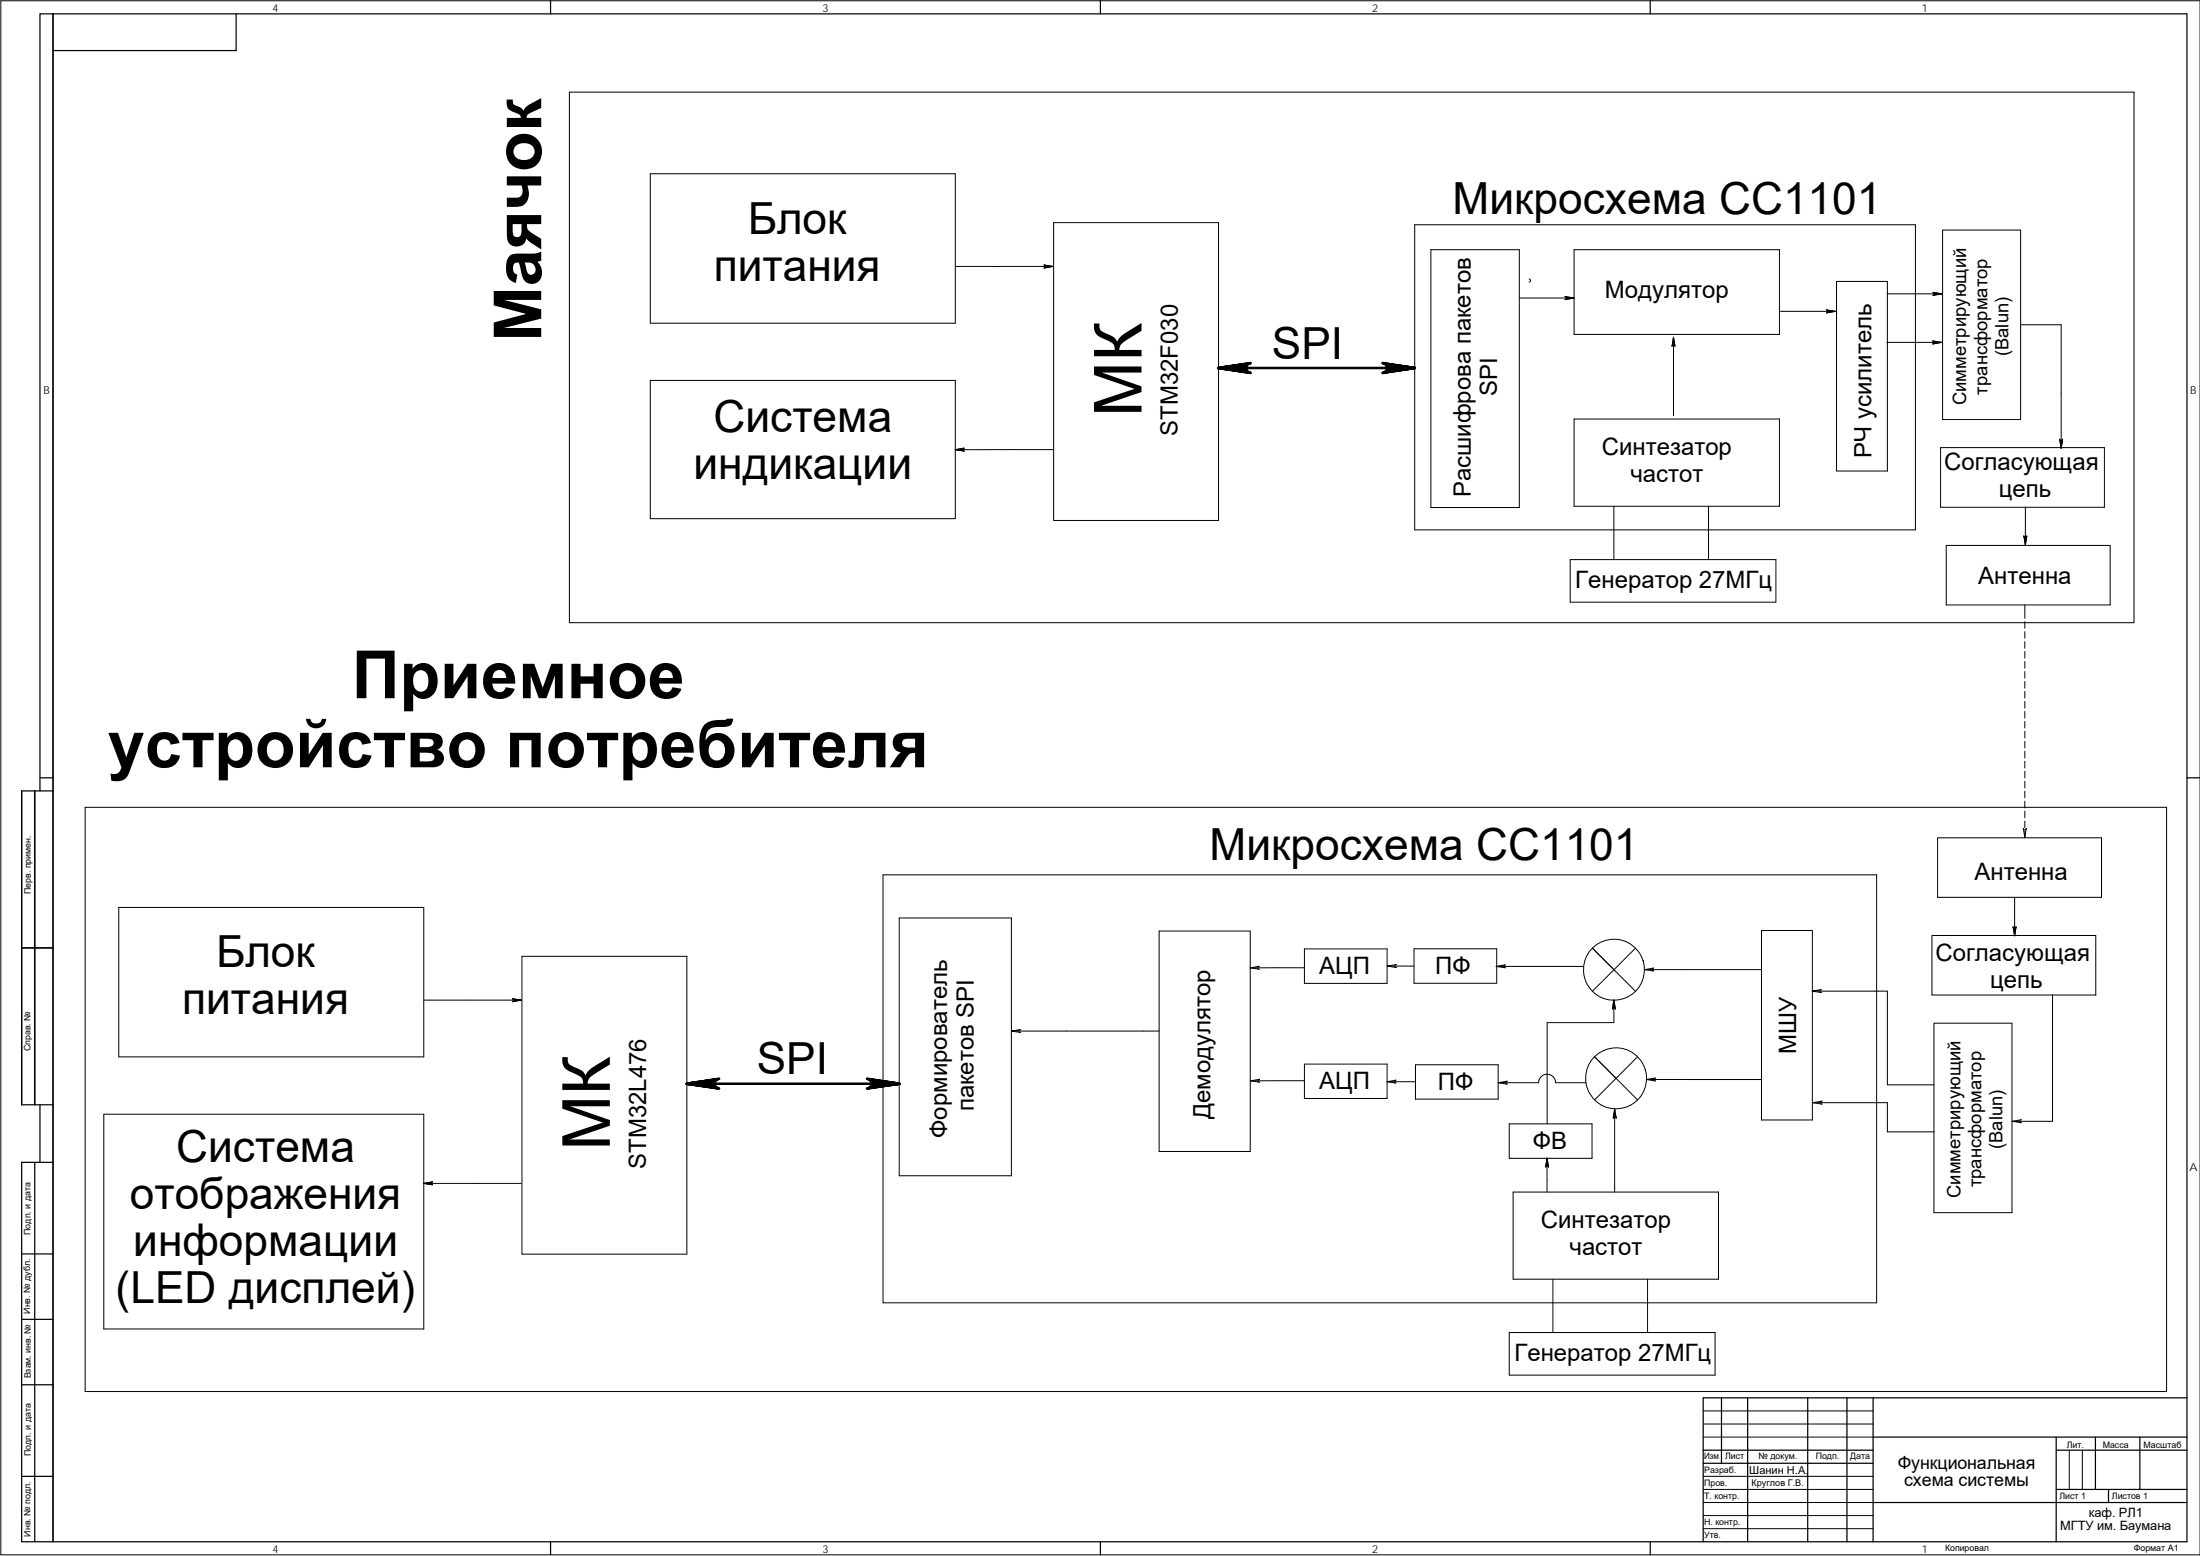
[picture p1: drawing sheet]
<svg xmlns="http://www.w3.org/2000/svg" width="420mm" height="297mm" viewBox="0 0 420 297" stroke-linecap="round" stroke-linejoin="round" font-family="sans-serif">
<g fill="none" stroke="#000" stroke-width=".19">
<path d="M.2 .1h420v296.7h-420zM108.7 17.6h298.9v101.3h-298.9zM124.2 33.2h58.2v28.5h-58.2zM182.4 50.9h18.7l-1.7 .3 .2-.2v-.2l-.2-.2 1.7 .3M201.2 42.5h31.5v56.9h-31.5zM270.2 42.9h95.6v58.3h-95.6zM273.3 47.7h16.9v49.2h-16.9zM290.2 56.9h10.4l-1.7 .3a.29 .29 0 0 0 .3-.3 .29 .29 0 0 0-.3-.3l1.7 .3M292 53.3l.3 .1v.2l-.3 .2M300.6 47.7h39.2v16.1h-39.2zM340.1 59.4h10.4l-1.7 .3 .3-.2-.1-.2-.2-.1 1.7 .2M350.7 53.7h9.8v36.2h-9.8z"/>
<path d="M360.4 56.1h10.5M369.2 55.8l1.7 .3-1.7 .3 .2-.2v-.2zM371 43.9h14.9v36.2h-14.9zM124.2 72.6h58.2v26.4h-58.2zM300.6 80h39.2v16.6h-39.2zM319.6 64.4l-.3 1.7a.28 .28 0 0 1 .3-.3 .28 .28 0 0 1 .3 .3l-.3-1.7v15M360.4 65.4h10.4l-1.7 .3 .2-.2 .1-.2-.3-.2 1.7 .3M385.9 62h7.7v23.6l-.2-1.8a.28 .28 0 0 0 .2 .3 .28 .28 0 0 0 .3-.3l-.3 1.8M182.4 85.9l1.8-.3a.28 .28 0 0 0-.3 .2 .28 .28 0 0 0 .3 .3zM201.1 85.8l-18.7 .1M308.2 96.6v10.2M326.3 96.6v10.2"/>
<path d="M370.6 85.4h31.3v11.4h-31.3zM386.8 96.8v7.2l-.3-1.7 .2 .3h.2l.2-.3-.3 1.7M299.9 106.8h39.3v8.2h-39.3zM371.7 104.1h31.3v11.4h-31.3zM386.7 115.5v2.5M386.7 118.7v1.2M386.7 120.6v1.2M386.7 122.5v1.2M386.7 124.4v1.2M386.7 126.3v1.3M386.7 128.2v1.3M386.7 130.1v1.3"/>
<path d="M386.7 132v1.3M386.7 133.9v1.3M386.7 135.8v1.3M386.7 137.7v1.3M386.7 139.6v1.3M16.3 154.1h397.5v111.5h-397.5zM370 159.9h31.4v11.4h-31.4zM386.4 158.1a.29 .29 0 0 0 .3 .3 .29 .29 0 0 0 .3-.3l-.3 1.8zM386.7 141.5v1.3M386.7 143.4v1.3M386.7 145.3v1.3M386.7 147.2v1.3"/>
<path d="M386.7 149.1v1.3M386.7 151v1.3M386.7 153v1.2M386.7 154.9v1.2M386.7 156.8v1.2M386.7 158.7v1.2M22.7 173.2h58.2v28.6h-58.2zM168.6 167h189.8v81.7h-189.8zM171.7 175.2h21.5v49.3h-21.5zM221.4 177.7h17.4v42.1h-17.4zM336.4 177.6h9.7v36.2h-9.7zM369 178.6h31.3v11.3h-31.3z"/>
<path d="M384.8 171.4v7.2l-.3-1.7 .1 .3h.2l.2-.3-.2 1.7M80.9 190.9h18.7l-1.8 .3a.28 .28 0 0 0 .3-.3 .28 .28 0 0 0-.3-.2l1.8 .2M99.7 182.6h31.5v56.8h-31.5zM193.2 196.8l1.7 .3a.29 .29 0 0 1-.3-.3 .29 .29 0 0 1 .3-.3l-1.7 .3h28.2M238.7 184.8l1.8-.3a.28 .28 0 0 0-.3 .2 .28 .28 0 0 0 .3 .3zM249.1 184.7l-10.4 .1M249.1 181.1h15.8v6.6h-15.8zM265 184.4l1.7-.3-.3 .2v.2l.3 .2zM265 184.4h5.1M270.1 181.1h15.7v6.6h-15.7zM302.4 184.5h-16.7l1.8-.3-.3 .2v.2l.3 .1-1.8-.2M304.1 189.2l4.1-4.1-4.1-4.1 8.2 8.2"/>
<path d="M308.2 190.9l.3 1.7-.2-.2h-.2l-.2 .2zM308.2 190.9v4.3h-12.7v19.3M312.3 181l-4.1 4.1M314.1 185.1l1.7-.3-.2 .2v.2l.2 .2zM314.1 185.1h22.3M346.1 189.2l1.7 .3a.29 .29 0 0 1-.3-.3 .29 .29 0 0 1 .3-.3l-1.7 .3h14.4v17.9h8.8M369.3 195.3h14.9v36.2h-14.9zM392 189.9v24.2h-7.7M19.8 212.7h61.1v41h-61.1zM238.8 206.3l1.7-.3-.2 .2v.2l.2 .2zM249.1 206.3h-10.3M249.1 203.1h15.8v6.6h-15.8z"/>
<path d="M264.9 206.5l1.7-.3-.3 .2v.2l.3 .2zM264.9 206.5h5.4M270.3 203.3h15.8v6.5h-15.8zM286.1 206.7l1.8 .3a.29 .29 0 0 1-.3-.3 .29 .29 0 0 1 .3-.3l-1.8 .3h7.7a1.62 1.62 0 0 1 1.7-1.6 1.62 1.62 0 0 1 1.6 1.6h5.8M288.2 214.5h15.8v6.6h-15.8zM308.4 211.8l.3 1.7-.2-.3h-.2l-.2 .3zM308.4 211.8v15.8M308.6 205.8l-4.1-4.1 4.1 4.1-4.1 4.2M308.6 205.8l4.1 4.2M312.7 201.7l-4.1 4.1M322.1 206.1h-7.7l1.8-.3a.28 .28 0 0 0-.3 .3 .28 .28 0 0 0 .3 .3l-1.8-.3M336.4 206.1h-14.3h14.3"/>
<path d="M346.2 210.5l1.8-.3a.29 .29 0 0 0-.3 .3 .29 .29 0 0 0 .3 .3zM346.2 210.5h14.3v5.6h8.8M384.3 214.1l1.7-.3-.3 .1v.2l.3 .2zM80.9 225.9l1.7-.3a.28 .28 0 0 0-.3 .3 .28 .28 0 0 0 .3 .3zM80.9 225.9h18.6M289 227.6h39.2v16.6h-39.2zM295.5 221.1v6.5M295.5 221.1l.3 1.7-.2-.3h-.2l-.2 .3zM288.2 254.4h39.3v8.1h-39.3zM296.6 244.2v10.2M314.7 244.2v10.2M325.3 274.3h32.4"/>
<path d="M325.3 271.8h32.4M325.3 269.3h32.4M395.2 276.8v7.5M397.7 276.8v7.5M325.3 286.8h32.4M325.3 291.8h32.4M325.3 289.3h32.4M325.3 284.3h32.4M325.3 281.8h32.4"/>
<circle cx="308.2" cy="185.1" r="5.8"/>
<circle cx="308.6" cy="205.9" r="5.8"/>
</g>
<g fill="none" stroke="#000" stroke-width=".23">
<path d="M10.1 2.6h-2.5v148.4M10.1 2.6h407.6v291.7h-413.6v-72.4h6M10.1 2.6v291.7M45.1 2.6v7.1h-35M105.1 .1v2.5M210.2 .1v2.5M315.2 .1v2.5M6.6 151v59.9M7.6 148.5h2.5M10.1 151h-6v59.9h6M417.7 148.5h2.5M4.1 181h6"/>
<path d="M7.6 210.9v11M4.1 239.4h6M6.6 221.9v72.4M4.1 251.9h6M4.1 264.4h6M325.3 279.3h32.4M325.3 276.8h32.4M328.8 266.8v12.5M333.8 266.8v27.5M345.2 266.8v27.5M352.7 266.8v27.5M357.7 274.3h60"/>
<path d="M357.7 266.8v27.5M392.7 276.8h25M392.7 274.3v20M400.2 274.3v10M408.7 274.3v10M417.7 266.8h-92.4v27.5M4.1 281.8h6M105.1 294.3v2.5M210.2 294.3v2.5M315.2 294.3v2.5M357.7 286.8h60M392.7 284.3h25"/>
<path d="M402.7 284.3v2.5"/>
</g>
<g fill="#000" stroke="#000" stroke-width=".19">
<path d="M199.5 50.6l1.6 .3-1.6 .2 .2-.2z" fill-rule="evenodd"/>
<path d="M299 56.6l1.6 .3-1.6 .3 .2-.3z" fill-rule="evenodd"/>
<path d="M348.9 59.2l1.6 .2-1.6 .3 .2-.2z" fill-rule="evenodd"/>
<path d="M369.2 55.8l1.7 .3-1.7 .3 .2-.2z" fill-rule="evenodd"/>
<path d="M319.6 64.4l.3 1.6-.2-.2-.3 .2z" fill-rule="evenodd"/>
<path d="M369.2 65.1l1.6 .3-1.6 .2 .2-.2z" fill-rule="evenodd"/>
<path d="M182.4 85.9l1.7-.3-.2 .3 .2 .2z" fill-rule="evenodd"/>
<path d="M393.4 83.9l.2 .2 .3-.2-.3 1.7z" fill-rule="evenodd"/>
<path d="M386.5 102.4l.2 .2 .4-.2-.3 1.6z" fill-rule="evenodd"/>
<path d="M384.5 177l.2 .2 .3-.2-.2 1.6z" fill-rule="evenodd"/>
<path d="M97.9 190.7l1.7 .2-1.7 .3 .2-.2z" fill-rule="evenodd"/>
<path d="M308.2 190.9l.3 1.7-.2-.2-.3 .2z" fill-rule="evenodd"/>
<path d="M308.4 211.8l.2 1.6-.2-.2-.3 .2z" fill-rule="evenodd"/>
<path d="M80.9 225.9l1.6-.3-.2 .2 .2 .4z" fill-rule="evenodd"/>
<path d="M295.5 221.1l.2 1.6-.2-.2-.3 .2z" fill-rule="evenodd"/>
</g>
<path d="M232.7 70.3h37.5M131.2 206.9h40.5" fill="none" stroke="#000" stroke-width=".49"/>
<g fill="#000" stroke="#000" stroke-width=".49">
<path d="M232.7 70.3l6.2-1z" fill-rule="evenodd"/>
<path d="M232.7 70.3l5.9-.9-.3 .2z" fill-rule="evenodd"/>
<path d="M232.7 70.3l5.6-.7-.2 .2z" fill-rule="evenodd"/>
<path d="M232.7 70.3l5.4-.5-.1 .3z" fill-rule="evenodd"/>
<path d="M232.7 70.3l5.3-.2v.3z" fill-rule="evenodd"/>
<path d="M232.7 70.3l5.3 .1 .1 .3z" fill-rule="evenodd"/>
<path d="M232.7 70.3l5.4 .4 .2 .2z" fill-rule="evenodd"/>
<path d="M232.7 70.3l5.6 .6 .3 .2z" fill-rule="evenodd"/>
<path d="M232.7 70.3l6.2 .9z" fill-rule="evenodd"/>
<path d="M264 71.2l6.2-.9z" fill-rule="evenodd"/>
<path d="M264.3 71.1l.3-.2 5.6-.6z" fill-rule="evenodd"/>
<path d="M264.8 70.7l5.4-.4-5.6 .6z" fill-rule="evenodd"/>
<path d="M264.9 70.4l5.3-.1-5.4 .4z" fill-rule="evenodd"/>
<path d="M264.9 70.1l5.3 .2-5.3 .1z" fill-rule="evenodd"/>
<path d="M264.8 69.8l5.4 .5-5.3-.2z" fill-rule="evenodd"/>
<path d="M264.6 69.6l5.6 .7-5.4-.5z" fill-rule="evenodd"/>
<path d="M264.3 69.4l5.9 .9-5.6-.7z" fill-rule="evenodd"/>
<path d="M264 69.3l6.2 1z" fill-rule="evenodd"/>
<path d="M131.2 206.9l6.1-1z" fill-rule="evenodd"/>
<path d="M131.2 206.9l5.8-.9-.2 .2z" fill-rule="evenodd"/>
<path d="M131.2 206.9l5.6-.7-.2 .2z" fill-rule="evenodd"/>
<path d="M131.2 206.9l5.4-.5-.1 .3z" fill-rule="evenodd"/>
<path d="M131.2 206.9l5.3-.2v.3z" fill-rule="evenodd"/>
<path d="M131.2 206.9l5.3 .1 .1 .3z" fill-rule="evenodd"/>
<path d="M131.2 206.9l5.4 .4 .2 .3z" fill-rule="evenodd"/>
<path d="M131.2 206.9l5.6 .7 .2 .1z" fill-rule="evenodd"/>
<path d="M131.2 206.9l6.1 .9z" fill-rule="evenodd"/>
<path d="M165.6 207.8l6.1-.9z" fill-rule="evenodd"/>
<path d="M165.9 207.7l.3-.1 5.5-.7z" fill-rule="evenodd"/>
<path d="M166.4 207.3l5.3-.4-5.5 .7z" fill-rule="evenodd"/>
<path d="M166.5 207l5.2-.1-5.3 .4z" fill-rule="evenodd"/>
<path d="M166.5 206.7l5.2 .2-5.2 .1z" fill-rule="evenodd"/>
<path d="M166.4 206.4l5.3 .5-5.2-.2z" fill-rule="evenodd"/>
<path d="M166.2 206.2l5.5 .7-5.3-.5z" fill-rule="evenodd"/>
<path d="M165.9 206l5.8 .9-5.5-.7z" fill-rule="evenodd"/>
<path d="M165.6 205.9l6.1 1z" fill-rule="evenodd"/>
</g>
<g font-size="12.7">
<text x="103.4" y="65.2" transform="rotate(-90 103.4 65.2)">Маячок</text>
<text x="218" y="79.6" transform="rotate(-90 218 79.6)">МК</text>
<text x="67.2" y="133.3">Приемное</text>
<text x="20.6" y="146.5">устройство потребителя</text>
<text x="116.5" y="219.6" transform="rotate(-90 116.5 219.6)">МК</text>
</g>
<g font-size="8.4">
<text x="277.4" y="40.9">Микросхема СС1101</text>
<text x="142.8" y="44.6">Блок</text>
<text x="136.3" y="53.6">питания</text>
<text x="242.9" y="68.5">SPI</text>
<text x="136.3" y="82.5">Система</text>
<text x="132.4" y="91.5">индикации</text>
<text x="231" y="164.1">Микросхема СС1101</text>
<text x="41.3" y="184.7">Блок</text>
<text x="34.8" y="193.6">питания</text>
<text x="144.5" y="205.1">SPI</text>
<text x="33.6" y="221.9">Система</text>
<text x="24.8" y="230.8">отображения</text>
<text x="25.5" y="239.8">информации</text>
<text x="22.1" y="248.8">(LED дисплей)</text>
</g>
<g font-size="4.6">
<text x="306.5" y="56.9">Модулятор</text>
<text x="286" y="75.7" transform="rotate(-90 286 75.7)">SPI</text>
<text x="224.9" y="83.2" transform="rotate(-90 224.9 83.2)">STM32F030</text>
<text x="305.9" y="86.9">Синтезатор</text>
<text x="357.4" y="87.4" transform="rotate(-90 357.4 87.4)">РЧ усилитель</text>
<text x="371.3" y="89.7">Согласующая</text>
<text x="280.9" y="94.9" transform="rotate(-90 280.9 94.9)">Расшифрова пакетов</text>
<text x="311.4" y="92">частот</text>
<text x="381.7" y="94.8">цепь</text>
<text x="300.9" y="112.2">Генератор 27МГц</text>
<text x="377.8" y="111.6">Антенна</text>
<text x="377.1" y="168">Антенна</text>
<text x="252" y="185.9">АЦП</text>
<text x="274.1" y="185.9">ПФ</text>
<text x="369.6" y="183.5">Согласующая</text>
<text x="380.1" y="188.6">цепь</text>
<text x="343" y="201.2" transform="rotate(-90 343 201.2)">МШУ</text>
<text x="252" y="207.9">АЦП</text>
<text x="274.6" y="208.1">ПФ</text>
<text x="186" y="212.2" transform="rotate(-90 186 212.2)">пакетов SPI</text>
<text x="231.2" y="213.7" transform="rotate(-90 231.2 213.7)">Демодулятор</text>
<text x="180.9" y="217.2" transform="rotate(-90 180.9 217.2)">Формирователь</text>
<text x="292.7" y="219.4">ФВ</text>
<text x="123.4" y="223.1" transform="rotate(-90 123.4 223.1)">STM32L476</text>
<text x="294.3" y="234.4">Синтезатор</text>
<text x="299.8" y="239.5">частот</text>
<text x="289.2" y="259.8">Генератор 27МГц</text>
</g>
<g font-size="3.5">
<text x="383.6" y="68" transform="rotate(-90 383.6 68)">(Balun)</text>
<text x="375.5" y="77.4" transform="rotate(-90 375.5 77.4)">Симметрирующий</text>
<text x="379.5" y="75.3" transform="rotate(-90 379.5 75.3)">трансформатор</text>
<text x="382.4" y="219.4" transform="rotate(-90 382.4 219.4)">(Balun)</text>
<text x="378.4" y="226.7" transform="rotate(-90 378.4 226.7)">трансформатор</text>
<text x="374.4" y="228.7" transform="rotate(-90 374.4 228.7)">Симметрирующий</text>
</g>
<g font-size="3.4">
<text x="362.4" y="280.4">Функциональная</text>
<text x="363.6" y="283.6">схема системы</text>
</g>
<g font-size="2.5">
<text x="393.5" y="292.1">МГТУ им. Баумана</text>
<text x="399" y="289.7">каф. РЛ1</text>
</g>
<g font-size="2.1">
<text x="52.1" y="2.3">4</text>
<text x="157.1" y="2.3">3</text>
<text x="262.1" y="2.3">2</text>
<text x="367.1" y="2.3">1</text>
<text x="8.3" y="75.2">B</text>
<text x="418.3" y="75.2">B</text>
<text x="418.1" y="223.5">A</text>
<text x="334.1" y="281.4">Шанин Н.А.</text>
<text x="52.1" y="296.4">4</text>
<text x="157.1" y="296.4">3</text>
<text x="262.1" y="296.4">2</text>
<text x="367.1" y="296.4">1</text>
</g>
<text font-size="1.8" x="334.5" y="283.6">Круглов Г.В.</text>
<g font-size="1.7">
<text x="5.9" y="170.7" transform="rotate(-90 5.9 170.7)">Перв. примен.</text>
<text x="5.9" y="200.7" transform="rotate(-90 5.9 200.7)">Справ. №</text>
<text x="5.9" y="235.7" transform="rotate(-90 5.9 235.7)">Подп. и дата</text>
<text x="5.8" y="250.8" transform="rotate(-90 5.8 250.8)">Инв. № дубл.</text>
<text x="5.9" y="263.1" transform="rotate(-90 5.9 263.1)">Взам. инв. №</text>
<text x="5.9" y="277.9" transform="rotate(-90 5.9 277.9)">Подп. и дата</text>
<text x="325.5" y="281.2">Разраб.</text>
<text x="325.5" y="278.6">Изм</text>
<text x="329.5" y="278.6">Лист</text>
<text x="335.8" y="278.6">№ докум.</text>
<text x="346.8" y="278.6">Подп.</text>
<text x="353.3" y="278.6">Дата</text>
<text x="394.7" y="276.3">Лит.</text>
<text x="401.6" y="276.3">Масса</text>
<text x="409.4" y="276.4">Масштаб</text>
<text x="325.5" y="283.6">Пров.</text>
<text x="325.5" y="286.1">Т. контр.</text>
<text x="393.3" y="286.2">Лист 1</text>
<text x="403.3" y="286.2">Листов 1</text>
<text x="5.9" y="293.3" transform="rotate(-90 5.9 293.3)">Инв. № подл.</text>
<text x="325.4" y="293.6">Утв.</text>
<text x="325.5" y="291.1">Н. контр.</text>
<text x="371.5" y="296">Копировал</text>
<text x="407.5" y="296">Формат А1</text>
</g>
<text font-size="1" x="328.2" y="278.6">.</text>
</svg>
